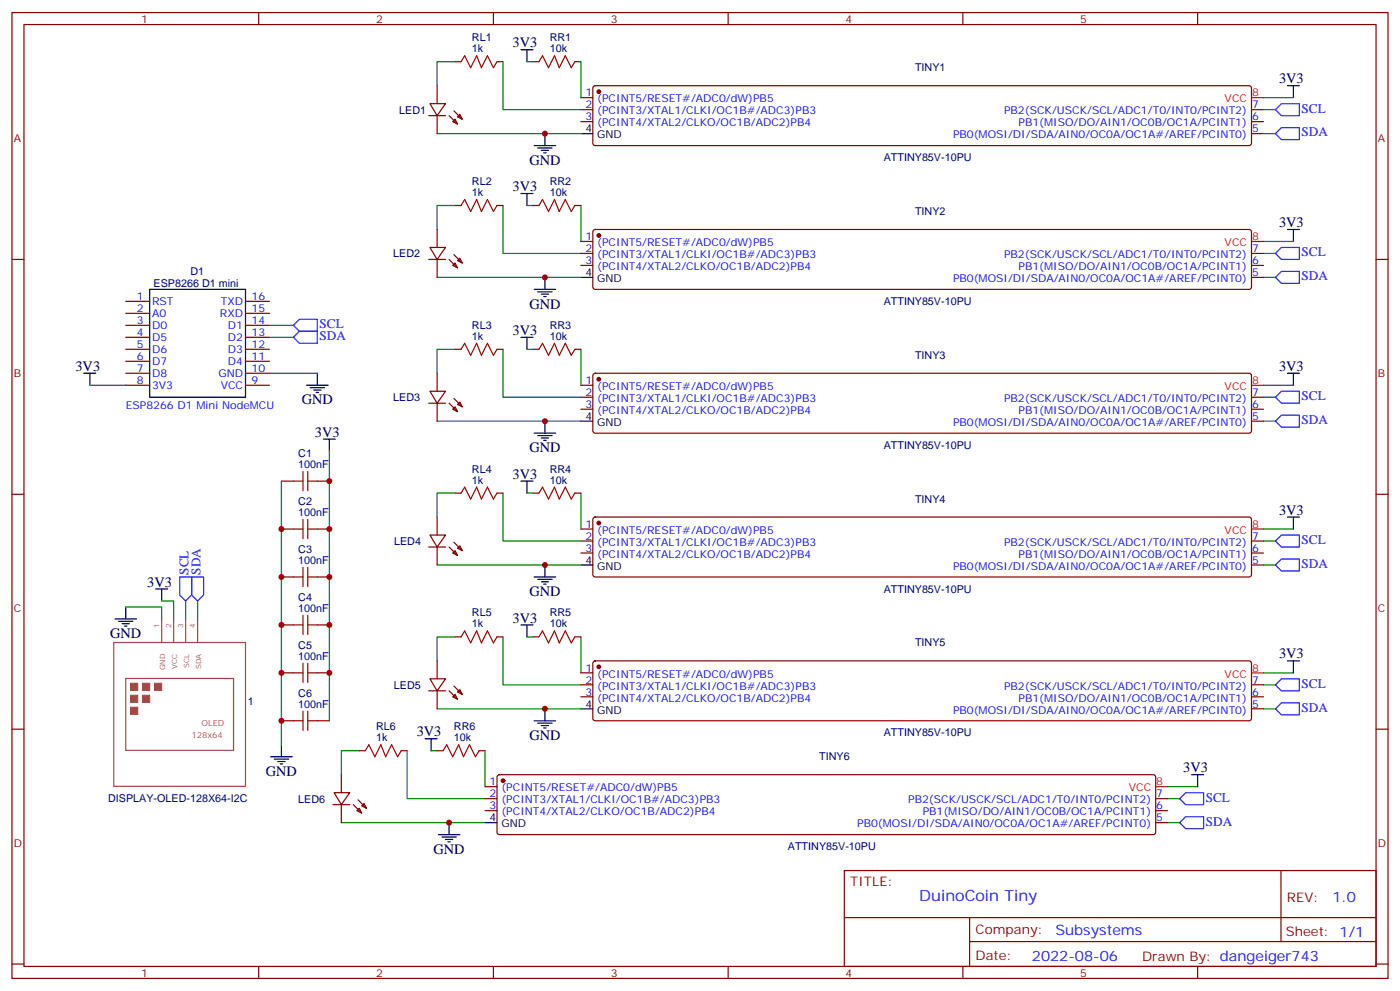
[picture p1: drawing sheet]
<svg xmlns="http://www.w3.org/2000/svg" width="412mm" height="292mm" viewBox="0 0 412 292" stroke-linecap="round" stroke-linejoin="round" font-family="sans-serif">
<g fill="none" stroke="#870000" stroke-width=".35">
<path d="M3.5 3.7h405.4v284.3h-405.4zM7.1 7.2h398.2v277.3h-398.2zM76.2 3.7v3.5M134.1 18.2h1.7M145.3 3.7v3.5M146.4 18.2h1.8M157 18.2h1.7M169.3 18.2h1.8M214.5 3.7v3.5M283.6 3.7v3.5M352.8 3.7v3.5M126.3 34h4.9"/>
<path d="M126.6 30.5h4.6l-2.4 3.5zM128.8 25.2v5.3M128.8 34v5.3M132.3 34l2.5 2.5M133.3 35.8l.8-.7 .7 1.4zM133.7 32.6l2.5 2.5M134.8 34.4l.7-.7 .7 1.4zM171.1 28.8h3.5M171.1 32.3h3.5M171.1 35.8h3.5M174.9 25.4l.4-.2h192.6l.5 .2 .3 .5v16.3l-.3 .5-.5 .2h-192.6l-.5-.3-.2-.4v-16.3zM368.7 32.3h3.5"/>
<path d="M368.7 35.8h3.5M368.7 39.3h3.5M3.5 76.4h3.6M126.3 76.4h4.9M126.6 72.8h4.6l-2.4 3.6zM128.8 67.6v5.2M128.8 76.4v5.3M132.3 76.4l2.5 2.4M133.3 78.1l.8-.7 .7 1.4zM133.7 75l2.5 2.4M134.1 60.5h1.7M134.8 76.7l.7-.7 .7 1.4z"/>
<path d="M146.4 60.5h1.8M157 60.5h1.7M169.3 60.5h1.8M171.1 71.1h3.5M171.1 74.6h3.5M171.1 78.1h3.5M174.9 67.8l.4-.2h192.6l.5 .2 .3 .5v16.2l-.3 .5-.5 .2h-192.6l-.5-.2-.2-.5v-16.2zM368.7 74.6h3.5M368.7 78.1h3.5M405.3 76.4h3.6M37 88.7h7.1M37 92.3h7.1"/>
<path d="M37 95.8h7.1M37 99.3h7.1M72.3 88.7h7.1M72.3 92.3h7.1M72.3 95.8h7.1M72.3 99.3h7.1M368.7 81.7h3.5M37 102.8h7.1M37 106.4h7.1M37 109.9h7.1M37 113.4h7.1M72.3 102.8h7.1"/>
<path d="M72.3 106.4h7.1M72.3 109.9h7.1M72.3 113.4h7.1M126.3 118.7h4.9M126.6 115.2h4.6l-2.4 3.5zM128.8 109.9v5.3M128.8 118.7v5.3M132.3 118.7l2.5 2.5M133.7 117.3l2.5 2.5M134.1 102.8h1.7M134.8 119.1l.7-.7 .7 1.4zM146.4 102.8h1.8"/>
<path d="M157 102.8h1.7M169.3 102.8h1.8M171.1 113.4h3.5M171.1 116.9h3.5M174.9 110.1l.4-.2h192.6l.5 .2 .3 .5v16.2l-.3 .5-.5 .2h-192.6l-.5-.2-.2-.5v-16.2zM368.7 116.9h3.5M133.3 120.5l.8-.7 .7 1.4zM171.1 120.5h3.5M368.7 120.5h3.5M368.7 124h3.5M3.5 145.5h3.6M82.9 155.8h3.5"/>
<path d="M82.9 141.6h3.5M93.5 155.8h3.5M93.5 141.6h3.5M126.6 157.5h4.6l-2.4 3.5zM128.8 152.2v5.3M133.7 159.6l2.5 2.5M134.1 145.2h1.7M146.4 145.2h1.8M157 145.2h1.7M169.3 145.2h1.8M171.1 155.8h3.5M171.1 159.3h3.5"/>
<path d="M174.9 152.4l.4-.2h192.6l.5 .2 .3 .5v16.3l-.3 .5-.5 .2h-192.6l-.5-.3-.2-.4v-16.3zM368.7 159.3h3.5M405.3 145.5h3.6M82.9 169.9h3.5M93.5 169.9h3.5M126.3 161h4.9M128.8 161v5.3M132.3 161l2.5 2.5M133.3 162.8l.8-.7 .7 1.4zM134.8 161.4l.7-.7 .7 1.4zM171.1 162.8h3.5M368.7 162.8h3.5"/>
<path d="M368.7 166.3h3.5M82.9 198.1h3.5M82.9 184h3.5M93.5 198.1h3.5M93.5 184h3.5M126.6 199.8h4.6l-2.4 3.6zM128.8 194.6v5.2M134.1 187.5h1.7M146.4 187.5h1.8M157 187.5h1.7M169.3 187.5h1.8M171.1 198.1h3.5"/>
<path d="M174.9 194.8l.4-.2h192.6l.5 .2 .3 .5v16.2l-.3 .5-.5 .2h-192.6l-.5-.2-.2-.5v-16.2zM3.5 214.7h3.6M82.9 212.2h3.5M93.5 212.2h3.5M126.3 203.4h4.9M128.8 203.4v5.3M132.3 203.4l2.5 2.4M133.7 202l2.5 2.4M134.1 204.4l.7 1.4-1.5-.7zM134.8 203.7l.7-.7 .7 1.4zM171.1 201.6h3.5M171.1 205.1h3.5"/>
<path d="M368.7 201.6h3.5M368.7 205.1h3.5M368.7 208.7h3.5M405.3 214.7h3.6M98.1 236.9h4.9M98.4 233.4h4.6l-2.5 3.5zM100.5 228.1v5.3M100.5 236.9v5.3M104.1 236.9l2.4 2.5M105.1 238.7l.7-.8 .7 1.5zM105.5 235.5l2.4 2.4M105.8 221h1.8"/>
<path d="M106.5 237.2l.7-.7 .7 1.4zM118.2 221h1.7M128.8 221h1.7M141.1 221h1.8M142.9 231.6h3.5M142.9 235.1h3.5M142.9 238.7h3.5M146.6 228.3l.5-.2h192.6l.5 .2 .2 .5v16.2l-.2 .5-.5 .2h-192.6l-.5-.2-.2-.5v-16.2zM340.4 235.1h3.6M340.4 238.7h3.6M248.7 256.3h156.6v28.2h-156.6zM340.4 242.2h3.6"/>
<path d="M377.3 256.3v20.9M248.7 270.1h156.5M285.6 277.2h119.6M285.6 270.1v14.2M3.5 283.8h3.6M76.2 284.5v3.5M145.3 284.5v3.5M214.5 284.5v3.5M283.6 284.5v3.5M352.8 284.5v3.5M405.3 283.8h3.6"/>
</g>
<g fill="#870000" stroke="#870000" stroke-width=".35">
<circle cx="176.4" cy="27" r=".53"/>
<circle cx="176.4" cy="69.3" r=".53"/>
<circle cx="176.4" cy="111.7" r=".53"/>
<circle cx="176.4" cy="154" r=".53"/>
<circle cx="176.4" cy="196.3" r=".53"/>
<circle cx="148.2" cy="229.8" r=".53"/>
</g>
<g fill="none" stroke="#000" stroke-width=".35">
<path d="M153.5 14.6h3.5M155.2 14.6v3.6M160.5 39.3v3.6M171.1 39.3h3.5M379.2 25.2h3.6M381 25.2v3.6M153.5 57h3.5M155.2 57v3.5M157.3 42.9h6.4M158.4 43.6h4.2M159.5 44.3h2.1M160.2 45h.7"/>
<path d="M379.2 67.6h3.6M381 67.6v3.5M44.1 85.2h28.2v31.7h-28.2zM153.5 99.3h3.5M155.2 99.3v3.5M157.3 85.2h6.4M158.4 85.9h4.2M159.5 86.6h2.1M160.2 87.3h.7M160.5 81.7v3.5M171.1 81.7h3.5M24.7 109.9h3.5"/>
<path d="M26.5 109.9v3.5M90.3 113.4h6.4M91.4 114.1h4.2M92.4 114.8h2.1M93.1 115.5h.7M93.5 109.9v3.5M379.2 109.9h3.6M381 109.9v3.5M95.2 129.3h3.6M97 129.3v3.5M157.3 127.5h6.4M158.4 128.2h4.2"/>
<path d="M159.5 128.9h2.1M160.2 129.6h.7M160.5 124v3.5M171.1 124h3.5M153.5 141.6h3.5M155.2 141.6v3.6M379.2 152.2h3.6M381 152.2v3.6M37 178.7v3.5M45.9 173.4h3.5M47.6 173.4v3.5M157.3 169.9h6.4"/>
<path d="M158.4 170.6h4.2M159.5 171.3h2.1M160.2 172h.7M160.5 166.3v3.6M171.1 166.3h3.5M33.9 182.2h6.3M34.9 182.9h4.3M36 183.6h2.1M36.7 184.3h.7M153.5 184h3.5M155.2 184v3.5M379.2 194.6h3.6"/>
<path d="M381 194.6v3.5M82.9 219.3v3.5M125.2 217.5h3.6M127 217.5v3.5M157.3 212.2h6.4M158.4 212.9h4.2M159.5 213.6h2.1M160.2 214.3h.7M160.5 208.7v3.5M171.1 208.7h3.5M79.7 222.8h6.4M80.8 223.5h4.2"/>
<path d="M81.8 224.2h2.2M82.5 224.9h.8M351 228.1h3.5M352.8 228.1v3.5M129.1 245.7h6.4M130.2 246.4h4.2M131.2 247.1h2.1M131.9 247.8h.7M132.3 242.2v3.5M142.9 242.2h3.5"/>
</g>
<path d="M368.7 28.8h3.5M368.7 71.1h3.5M368.7 113.4h3.5M368.7 155.8h3.5M368.7 198.1h3.5M340.4 231.6h3.6" fill="none" stroke="#f00" stroke-width=".35"/>
<g fill="none" stroke="#008700" stroke-width=".35">
<path d="M134.1 18.2h-5.3v7M148.2 18.2v14.1h22.9M155.2 18.2h1.8M171.1 18.2v10.6M128.8 39.3h42.3M372.2 39.3h3.5M372.2 28.8h8.8M372.2 32.3h3.5M134.1 60.5h-5.3v7.1M148.2 60.5v14.1h22.9M155.2 60.5h1.8M171.1 60.5v10.6"/>
<path d="M372.2 74.6h3.5M372.2 71.1h8.8M79.4 95.8h7M79.4 99.3h7M128.8 81.7h42.3M372.2 81.7h3.5M26.5 113.4h10.5M79.4 109.9h14.1M134.1 102.8h-5.3v7.1M148.2 102.8v14.1h22.9M155.2 102.8h1.8M171.1 102.8v10.6"/>
<path d="M372.2 113.4h8.8M372.2 116.9h3.5M97 132.8v79.4M128.8 124h42.3M372.2 124h3.5M82.9 141.6v77.7M134.1 145.2h-5.3v7M148.2 145.2v14.1h22.9M155.2 145.2h1.8M171.1 145.2v10.6M372.2 159.3h3.5M372.2 155.8h8.8"/>
<path d="M37 178.7h10.6v3.5M47.6 176.9h3.6v5.3M54.7 176.9v5.3M58.2 176.9v5.3M128.8 166.3h42.3M372.2 166.3h3.5M134.1 187.5h-5.3v7.1M148.2 187.5v14.1h22.9M155.2 187.5h1.8M171.1 187.5v10.6M372.2 198.1h8.8M128.8 208.7h42.3"/>
<path d="M372.2 208.7h3.5M372.2 201.6h3.5M105.8 221h-5.3v7.1M119.9 221v14.1h23M127 221h1.8M142.9 221v10.6M344 235.1h3.5M344 231.6h8.8M100.5 242.2h42.4M344 242.2h3.5"/>
</g>
<g fill="none" stroke="#00f" stroke-width=".35">
<path d="M377.5 30.5h5.3v3.5h-5.3l-1.8-1.7zM377.5 37.6h5.3v3.5h-5.3l-1.8-1.8zM375.7 74.6l1.8-1.8h5.3v3.6h-5.3zM86.4 95.8l1.8-1.8h5.3v3.5h-5.3zM86.4 99.3l1.8-1.8h5.3v3.6h-5.3zM375.7 81.7l1.8-1.8h5.3v3.5h-5.3zM377.5 115.2h5.3v3.5h-5.3l-1.8-1.8zM377.5 122.2h5.3v3.6h-5.3l-1.8-1.8zM375.7 159.3l1.8-1.8h5.3v3.5h-5.3zM52.9 169.9h3.5v5.3l-1.7 1.7-1.8-1.7zM56.4 169.9h3.6v5.3l-1.8 1.7-1.8-1.7zM375.7 166.3l1.8-1.7h5.3v3.5h-5.3z"/>
<path d="M377.5 199.8h5.3v3.6h-5.3l-1.8-1.8zM375.7 208.7l1.8-1.8h5.3v3.5h-5.3zM347.5 235.1l1.7-1.7h5.3v3.5h-5.3zM347.5 242.2l1.7-1.8h5.3v3.5h-5.3z"/>
</g>
<g fill="none" stroke="#a10000" stroke-width=".35">
<path d="M135.8 18.2l1.1-1.8 1.7 3.5 1.8-3.5 1.4 3.5 1.8-3.5 1.7 3.5 1.1-1.7M158.7 18.2l1.1-1.8 1.8 3.5 1.7-3.5 1.4 3.5 1.8-3.5 1.8 3.5 1-1.7M135.8 60.5l1.1-1.8 1.7 3.6 1.8-3.6 1.4 3.6 1.8-3.6 1.7 3.6 1.1-1.8M158.7 60.5l1.1-1.8 1.8 3.6 1.7-3.6 1.4 3.6 1.8-3.6 1.8 3.6 1-1.8M135.8 102.8l1.1-1.7 1.7 3.5 1.8-3.5 1.4 3.5 1.8-3.5 1.7 3.5 1.1-1.8M158.7 102.8l1.1-1.7 1.8 3.5 1.7-3.5 1.4 3.5 1.8-3.5 1.8 3.5 1-1.8M89.3 138.8v5.7M90.7 138.8v5.7M86.4 141.6h2.9M86.4 155.8h2.9M89.3 152.9v5.7M90.7 141.6h2.8"/>
<path d="M90.7 152.9v5.7M90.7 155.8h2.8M135.8 145.2l1.1-1.8 1.7 3.5 1.8-3.5 1.4 3.5 1.8-3.5 1.7 3.5 1.1-1.7M158.7 145.2l1.1-1.8 1.8 3.5 1.7-3.5 1.4 3.5 1.8-3.5 1.8 3.5 1-1.7M86.4 169.9h2.9M89.3 167v5.7M90.7 167v5.7M90.7 169.9h2.8M86.4 184h2.9M86.4 198.1h2.9M89.3 181.2v5.6M89.3 195.3v5.6"/>
<path d="M90.7 181.2v5.6M90.7 195.3v5.6M90.7 184h2.8M90.7 198.1h2.8M135.8 187.5l1.1-1.8 1.7 3.6 1.8-3.6 1.4 3.6 1.8-3.6 1.7 3.6 1.1-1.8M158.7 187.5l1.1-1.8 1.8 3.6 1.7-3.6 1.4 3.6 1.8-3.6 1.8 3.6 1-1.8M86.4 212.2h2.9M89.3 209.4v5.6M90.7 209.4v5.6M90.7 212.2h2.8M107.6 221l1.1-1.7 1.7 3.5 1.8-3.5 1.4 3.5 1.8-3.5 1.7 3.5 1.1-1.8M130.5 221l1.1-1.7 1.7 3.5 1.8-3.5 1.4 3.5 1.8-3.5 1.8 3.5 1-1.8"/>
</g>
<path d="M33.5 189.2h38.8v42.3h-38.8zM37 199.7h31.8v21.2h-31.8zM47.6 182.2v7M51.2 182.2v7M54.7 182.2v7M58.2 182.2v7" fill="none" stroke="#a64a4a" stroke-width=".35"/>
<g fill="#a64a4a" stroke="#a64a4a" stroke-width=".29">
<path d="M38.5 201.1h2.1v2.2h-2.1z"/>
<path d="M42 201.1h2.1v2.2h-2.1z"/>
<path d="M38.5 204.7h2.1v2.1h-2.1z"/>
<path d="M45.5 201.1h2.1v2.2h-2.1z"/>
<path d="M38.5 208.2h2.1v2.1h-2.1z"/>
<path d="M42 204.7h2.1v2.1h-2.1z"/>
</g>
<g fill="#c00">
<circle cx="160.5" cy="39.3" r=".88"/>
<circle cx="160.5" cy="81.7" r=".88"/>
<circle cx="160.5" cy="124" r=".88"/>
<circle cx="160.5" cy="166.3" r=".88"/>
<circle cx="160.5" cy="208.7" r=".88"/>
<circle cx="132.3" cy="242.2" r=".88"/>
<circle cx="97" cy="141.6" r=".88"/>
<circle cx="97" cy="155.8" r=".88"/>
<circle cx="97" cy="169.9" r=".88"/>
<circle cx="97" cy="184" r=".88"/>
<circle cx="97" cy="198.1" r=".88"/>
<circle cx="82.9" cy="155.8" r=".88"/>
<circle cx="82.9" cy="169.9" r=".88"/>
<circle cx="82.9" cy="184" r=".88"/>
<circle cx="82.9" cy="198.1" r=".88"/>
<circle cx="82.9" cy="212.2" r=".88"/>
</g>
<text font-size="4.6" fill="#00f" x="270.8" y="265.3">DuinoCoin Tiny</text>
<g font-size="4.2">
<text x="151" y="13.9">3V3</text>
<text x="376.8" y="24.5">3V3</text>
<text x="155.9" y="48.5">GND</text>
<text x="151" y="56.3">3V3</text>
<text x="376.8" y="66.9">3V3</text>
<text x="155.9" y="90.8">GND</text>
<text x="151" y="98.6">3V3</text>
<text x="22.2" y="109.2">3V3</text>
<text x="376.8" y="109.2">3V3</text>
<text x="88.9" y="119.1">GND</text>
<text x="92.8" y="128.6">3V3</text>
<text x="155.9" y="133.2">GND</text>
<text x="151" y="140.9">3V3</text>
<text x="376.8" y="151.5">3V3</text>
<text x="43.4" y="172.7">3V3</text>
<text x="155.9" y="175.5">GND</text>
<text x="151" y="183.3">3V3</text>
<text x="32.5" y="187.9">GND</text>
<text x="376.8" y="193.9">3V3</text>
<text x="122.8" y="216.8">3V3</text>
<text x="155.9" y="217.8">GND</text>
<text x="348.5" y="227.4">3V3</text>
<text x="78.3" y="228.4">GND</text>
<text x="127.7" y="251.4">GND</text>
</g>
<g font-size="4.2" fill="#00f">
<text x="392.5" y="265.6">1.0</text>
<text x="310.9" y="275.1">Subsystems</text>
<text x="304" y="282.9">2022-08-06</text>
</g>
<g font-size="3.9" fill="#00f">
<text x="383.4" y="33.1">SCL</text>
<text x="383.4" y="40.2">SDA</text>
<text x="383.4" y="75.5">SCL</text>
<text x="383.4" y="82.5">SDA</text>
<text x="94.1" y="96.6">SCL</text>
<text x="94.1" y="100.2">SDA</text>
<text x="383.4" y="117.8">SCL</text>
<text x="383.4" y="124.8">SDA</text>
<text x="383.4" y="160.1">SCL</text>
<text x="383.4" y="167.2">SDA</text>
<text x="55.5" y="169.2" transform="rotate(-90 55.5 169.2)">SCL</text>
<text x="59.1" y="169.2" transform="rotate(-90 59.1 169.2)">SDA</text>
<text x="383.4" y="202.5">SCL</text>
<text x="383.4" y="209.5">SDA</text>
<text x="355.2" y="236">SCL</text>
<text x="355.2" y="243">SDA</text>
</g>
<g font-size="3.9" fill="#800">
<text x="250.5" y="260.9">TITLE:</text>
<text x="379.1" y="265.6">REV:</text>
<text x="287.4" y="275.1">Company:</text>
<text x="378.7" y="275.7">Sheet: 1/1</text>
<text x="287.4" y="282.8">Date:</text>
<text x="336.4" y="282.8">Drawn By: dangeiger743</text>
</g>
<g font-size="3.2" fill="#800">
<text x="41.6" y="6.7">1</text>
<text x="110.8" y="6.7">2</text>
<text x="179.9" y="6.7">3</text>
<text x="249.1" y="6.7">4</text>
<text x="318.2" y="6.7">5</text>
<text x="4.1" y="41.8">A</text>
<text x="405.9" y="41.8">A</text>
<text x="4.1" y="110.9">B</text>
<text x="405.9" y="110.9">B</text>
<text x="4.1" y="180.1">C</text>
<text x="405.9" y="180.1">C</text>
<text x="4.1" y="249.2">D</text>
<text x="405.9" y="249.2">D</text>
<text x="41.6" y="287.5">1</text>
<text x="110.8" y="287.5">2</text>
<text x="179.9" y="287.5">3</text>
<text x="249.1" y="287.5">4</text>
<text x="318.2" y="287.5">5</text>
</g>
<g font-size="3.2" fill="#000080">
<text x="139" y="15.3">1k</text>
<text x="139" y="12.1">RL1</text>
<text x="161.9" y="15.3">10k</text>
<text x="161.9" y="12.1">RR1</text>
<text x="269.5" y="21">TINY1</text>
<text x="117.6" y="33.4">LED1</text>
<text x="260.3" y="47.4">ATTINY85V-10PU</text>
<text x="139" y="57.7">1k</text>
<text x="139" y="54.5">RL2</text>
<text x="161.9" y="57.7">10k</text>
<text x="161.9" y="54.5">RR2</text>
<text x="269.5" y="63.3">TINY2</text>
<text x="115.8" y="75.8">LED2</text>
<text x="56.1" y="81">D1</text>
<text x="45.2" y="84.5">ESP8266 D1 mini</text>
<text x="260.3" y="89.8">ATTINY85V-10PU</text>
<text x="139" y="100">1k</text>
<text x="139" y="96.8">RL3</text>
<text x="161.9" y="100">10k</text>
<text x="161.9" y="96.8">RR3</text>
<text x="269.5" y="105.7">TINY3</text>
<text x="115.8" y="118.1">LED3</text>
<text x="87.9" y="137.8">100nF</text>
<text x="87.9" y="134.6">C1</text>
<text x="260.3" y="132.1">ATTINY85V-10PU</text>
<text x="139" y="142.3">1k</text>
<text x="139" y="139.1">RL4</text>
<text x="161.9" y="142.3">10k</text>
<text x="161.9" y="139.1">RR4</text>
<text x="87.9" y="148.7">C2</text>
<text x="269.5" y="148">TINY4</text>
<text x="87.9" y="151.9">100nF</text>
<text x="116.1" y="160.4">LED4</text>
<text x="87.9" y="166">100nF</text>
<text x="87.9" y="162.8">C3</text>
<text x="87.9" y="176.9">C4</text>
<text x="260.3" y="174.4">ATTINY85V-10PU</text>
<text x="87.9" y="180.1">100nF</text>
<text x="139" y="184.7">1k</text>
<text x="139" y="181.5">RL5</text>
<text x="161.9" y="184.7">10k</text>
<text x="161.9" y="181.5">RR5</text>
<text x="87.9" y="191">C5</text>
<text x="269.5" y="190.3">TINY5</text>
<text x="87.9" y="194.2">100nF</text>
<text x="116" y="202.8">LED5</text>
<text x="73" y="207.6">1</text>
<text x="87.9" y="208.3">100nF</text>
<text x="87.9" y="205.1">C6</text>
<text x="110.8" y="215">RL6</text>
<text x="133.7" y="215">RR6</text>
<text x="110.8" y="218.2">1k</text>
<text x="133.7" y="218.2">10k</text>
<text x="260.3" y="216.8">ATTINY85V-10PU</text>
<text x="241.3" y="223.8">TINY6</text>
<text x="31.8" y="236.2">DISPLAY-OLED-128X64-I2C</text>
<text x="87.9" y="236.3">LED6</text>
<text x="232.1" y="250.3">ATTINY85V-10PU</text>
</g>
<g font-size="3.2" fill="#00f">
<text x="172.4" y="28.4">1</text>
<text x="172.4" y="31.9">2</text>
<text x="172.4" y="35.5">3</text>
<text x="175.9" y="30.2">(PCINT5/RESET#/ADC0/dW)PB5</text>
<text x="175.9" y="33.7">(PCINT3/XTAL1/CLKI/OC1B#/ADC3)PB3</text>
<text x="295.8" y="33.7">PB2(SCK/USCK/SCL/ADC1/T0/INT0/PCINT2)</text>
<text x="368.8" y="35.5">6</text>
<text x="368.8" y="31.9">7</text>
<text x="175.9" y="37.2">(PCINT4/XTAL2/CLKO/OC1B/ADC2)PB4</text>
<text x="280.7" y="40.7">PB0(MOSI/DI/SDA/AIN0/OC0A/OC1A#/AREF/PCINT0)</text>
<text x="300" y="37.2">PB1(MISO/DO/AIN1/OC0B/OC1A/PCINT1)</text>
<text x="368.8" y="39">5</text>
<text x="172.4" y="70.7">1</text>
<text x="172.4" y="74.3">2</text>
<text x="172.4" y="77.8">3</text>
<text x="175.9" y="72.5">(PCINT5/RESET#/ADC0/dW)PB5</text>
<text x="175.9" y="76">(PCINT3/XTAL1/CLKI/OC1B#/ADC3)PB3</text>
<text x="295.8" y="76">PB2(SCK/USCK/SCL/ADC1/T0/INT0/PCINT2)</text>
<text x="368.8" y="77.8">6</text>
<text x="368.8" y="74.3">7</text>
<text x="175.9" y="79.6">(PCINT4/XTAL2/CLKO/OC1B/ADC2)PB4</text>
<text x="280.7" y="83.1">PB0(MOSI/DI/SDA/AIN0/OC0A/OC1A#/AREF/PCINT0)</text>
<text x="300" y="79.6">PB1(MISO/DO/AIN1/OC0B/OC1A/PCINT1)</text>
<text x="368.8" y="81.3">5</text>
<text x="40.3" y="88.4">1</text>
<text x="44.8" y="89.8">RST</text>
<text x="65" y="89.8">TXD</text>
<text x="74.1" y="88.4">16</text>
<text x="40.3" y="91.9">2</text>
<text x="40.3" y="95.4">3</text>
<text x="44.8" y="93.3">A0</text>
<text x="64.8" y="93.3">RXD</text>
<text x="74.1" y="95.4">14</text>
<text x="74.1" y="91.9">15</text>
<text x="40.3" y="99">4</text>
<text x="44.8" y="96.8">D0</text>
<text x="44.8" y="100.4">D5</text>
<text x="67.2" y="100.4">D2</text>
<text x="67.2" y="96.8">D1</text>
<text x="74.1" y="99">13</text>
<text x="40.3" y="102.5">5</text>
<text x="40.3" y="106">6</text>
<text x="44.8" y="103.9">D6</text>
<text x="44.8" y="107.4">D7</text>
<text x="67.2" y="107.4">D4</text>
<text x="67.2" y="103.9">D3</text>
<text x="74.1" y="106">11</text>
<text x="74.1" y="102.5">12</text>
<text x="40.3" y="109.5">7</text>
<text x="40.3" y="113.1">8</text>
<text x="44.8" y="110.9">D8</text>
<text x="64.3" y="110.9">GND</text>
<text x="74.1" y="113.1">9</text>
<text x="74.1" y="109.5">10</text>
<text x="172.4" y="113.1">1</text>
<text x="44.8" y="114.5">3V3</text>
<text x="65" y="114.5">VCC</text>
<text x="172.4" y="116.6">2</text>
<text x="175.9" y="114.8">(PCINT5/RESET#/ADC0/dW)PB5</text>
<text x="175.9" y="118.4">(PCINT3/XTAL1/CLKI/OC1B#/ADC3)PB3</text>
<text x="295.8" y="118.4">PB2(SCK/USCK/SCL/ADC1/T0/INT0/PCINT2)</text>
<text x="368.8" y="116.6">7</text>
<text x="37" y="120.5">ESP8266 D1 Mini NodeMCU</text>
<text x="172.4" y="120.1">3</text>
<text x="175.9" y="121.9">(PCINT4/XTAL2/CLKO/OC1B/ADC2)PB4</text>
<text x="280.7" y="125.4">PB0(MOSI/DI/SDA/AIN0/OC0A/OC1A#/AREF/PCINT0)</text>
<text x="300" y="121.9">PB1(MISO/DO/AIN1/OC0B/OC1A/PCINT1)</text>
<text x="368.8" y="123.6">5</text>
<text x="368.8" y="120.1">6</text>
<text x="172.4" y="155.4">1</text>
<text x="172.4" y="158.9">2</text>
<text x="175.9" y="157.2">(PCINT5/RESET#/ADC0/dW)PB5</text>
<text x="175.9" y="160.7">(PCINT3/XTAL1/CLKI/OC1B#/ADC3)PB3</text>
<text x="295.8" y="160.7">PB2(SCK/USCK/SCL/ADC1/T0/INT0/PCINT2)</text>
<text x="368.8" y="158.9">7</text>
<text x="172.4" y="162.5">3</text>
<text x="175.9" y="164.2">(PCINT4/XTAL2/CLKO/OC1B/ADC2)PB4</text>
<text x="280.7" y="167.7">PB0(MOSI/DI/SDA/AIN0/OC0A/OC1A#/AREF/PCINT0)</text>
<text x="300" y="164.2">PB1(MISO/DO/AIN1/OC0B/OC1A/PCINT1)</text>
<text x="368.8" y="166">5</text>
<text x="368.8" y="162.5">6</text>
<text x="172.4" y="197.7">1</text>
<text x="172.4" y="201.3">2</text>
<text x="175.9" y="199.5">(PCINT5/RESET#/ADC0/dW)PB5</text>
<text x="175.9" y="203">(PCINT3/XTAL1/CLKI/OC1B#/ADC3)PB3</text>
<text x="295.8" y="203">PB2(SCK/USCK/SCL/ADC1/T0/INT0/PCINT2)</text>
<text x="368.8" y="201.3">7</text>
<text x="172.4" y="204.8">3</text>
<text x="175.9" y="206.6">(PCINT4/XTAL2/CLKO/OC1B/ADC2)PB4</text>
<text x="300" y="206.6">PB1(MISO/DO/AIN1/OC0B/OC1A/PCINT1)</text>
<text x="368.8" y="208.3">5</text>
<text x="368.8" y="204.8">6</text>
<text x="280.7" y="210.1">PB0(MOSI/DI/SDA/AIN0/OC0A/OC1A#/AREF/PCINT0)</text>
<text x="144.2" y="231.2">1</text>
<text x="147.7" y="233">(PCINT5/RESET#/ADC0/dW)PB5</text>
<text x="144.2" y="234.8">2</text>
<text x="144.2" y="238.3">3</text>
<text x="147.7" y="236.5">(PCINT3/XTAL1/CLKI/OC1B#/ADC3)PB3</text>
<text x="267.5" y="236.5">PB2(SCK/USCK/SCL/ADC1/T0/INT0/PCINT2)</text>
<text x="340.6" y="238.3">6</text>
<text x="340.6" y="234.8">7</text>
<text x="147.7" y="240.1">(PCINT4/XTAL2/CLKO/OC1B/ADC2)PB4</text>
<text x="252.5" y="243.6">PB0(MOSI/DI/SDA/AIN0/OC0A/OC1A#/AREF/PCINT0)</text>
<text x="271.8" y="240.1">PB1(MISO/DO/AIN1/OC0B/OC1A/PCINT1)</text>
<text x="340.6" y="241.8">5</text>
</g>
<g font-size="3.2" fill="#f00">
<text x="368.8" y="28.4">8</text>
<text x="360.7" y="30.2">VCC</text>
<text x="368.8" y="70.7">8</text>
<text x="360.7" y="72.5">VCC</text>
<text x="368.8" y="113.1">8</text>
<text x="360.7" y="114.8">VCC</text>
<text x="368.8" y="155.4">8</text>
<text x="360.7" y="157.2">VCC</text>
<text x="368.8" y="197.7">8</text>
<text x="360.7" y="199.5">VCC</text>
<text x="332.5" y="233">VCC</text>
<text x="340.6" y="231.2">8</text>
</g>
<g font-size="3.2">
<text x="172.4" y="39">4</text>
<text x="175.9" y="40.7">GND</text>
<text x="172.4" y="81.3">4</text>
<text x="175.9" y="83.1">GND</text>
<text x="172.4" y="123.6">4</text>
<text x="175.9" y="125.4">GND</text>
<text x="172.4" y="166">4</text>
<text x="175.9" y="167.7">GND</text>
<text x="172.4" y="208.3">4</text>
<text x="175.9" y="210.1">GND</text>
<text x="144.2" y="241.8">4</text>
<text x="147.7" y="243.6">GND</text>
</g>
<g font-size="2.5" fill="#a54b4b">
<text x="59.3" y="213.8">OLED</text>
<text x="56.4" y="217.4">128x64</text>
</g>
<g font-size="2.1" fill="#a54b4b">
<text x="46.9" y="184.9" transform="rotate(-90 46.9 184.9)">1</text>
<text x="50.5" y="184.9" transform="rotate(-90 50.5 184.9)">2</text>
<text x="54" y="184.9" transform="rotate(-90 54 184.9)">3</text>
<text x="57.5" y="184.9" transform="rotate(-90 57.5 184.9)">4</text>
<text x="48.7" y="197.4" transform="rotate(-90 48.7 197.4)">GND</text>
<text x="52.2" y="196.9" transform="rotate(-90 52.2 196.9)">VCC</text>
<text x="55.7" y="196.6" transform="rotate(-90 55.7 196.6)">SCL</text>
<text x="59.2" y="197" transform="rotate(-90 59.2 197)">SDA</text>
</g>
</svg>
